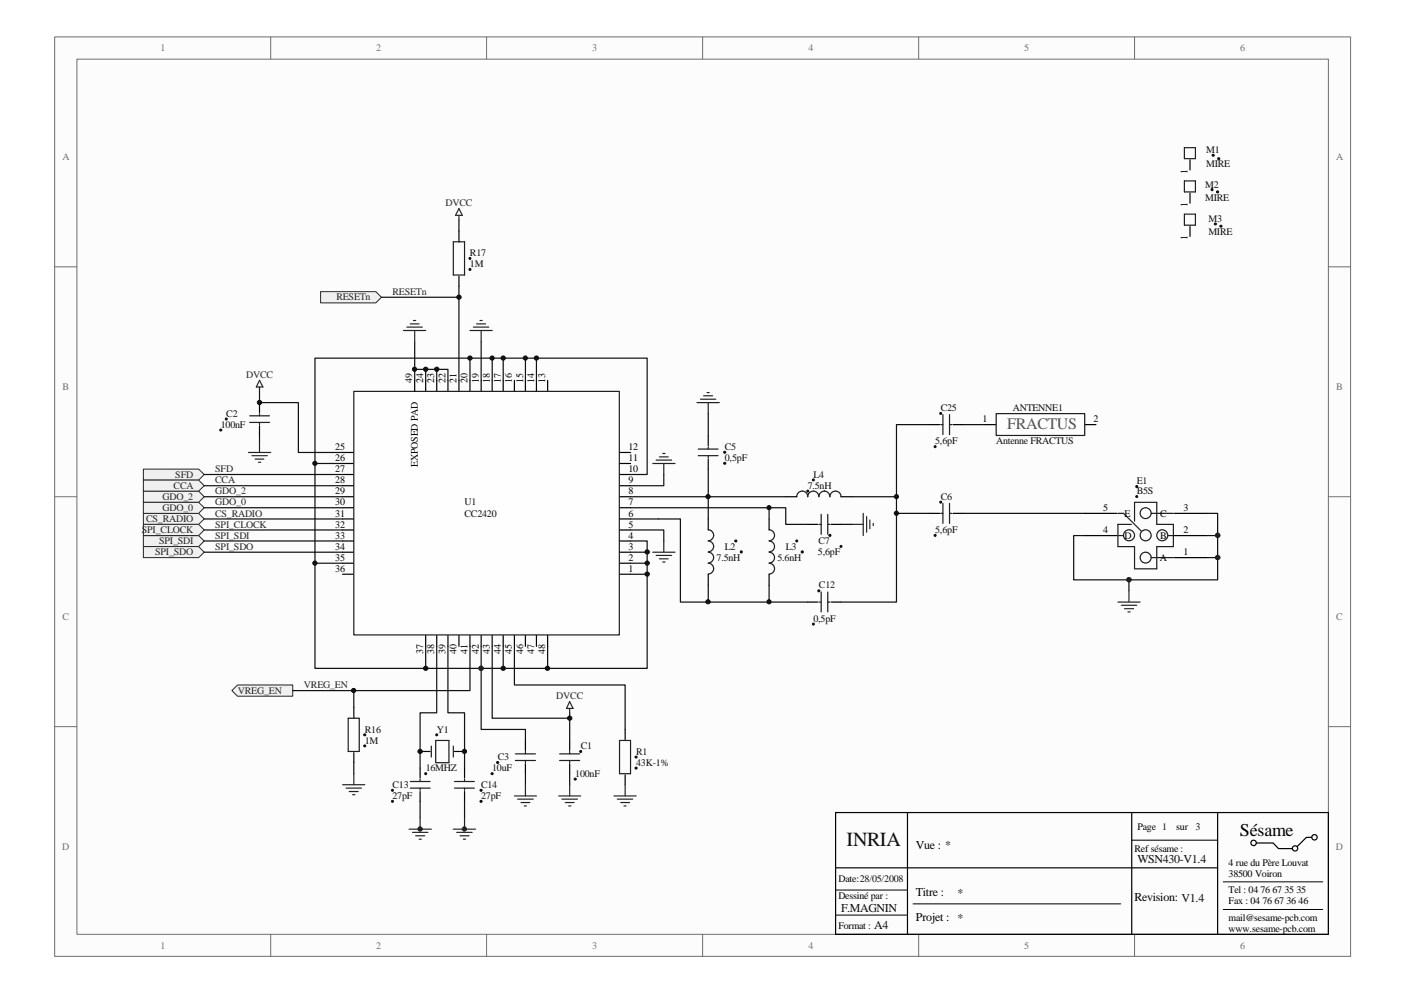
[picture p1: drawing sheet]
<svg xmlns="http://www.w3.org/2000/svg" width="297mm" height="210mm" viewBox="0 0 297 210" stroke-linecap="round" stroke-linejoin="round" font-family="sans-serif">
<path d="M11.6 7.8h273.9v194.4h-273.9z" fill="#fcfcfc"/>
<path d="M11.6 7.8h273.9v194.4h-273.9z" fill="none" stroke="#6e6e6e" stroke-width=".21"/>
<path d="M16.3 12.5h264.5v185h-264.5z" fill="#fcfcfc"/>
<g fill="none" stroke="#6e6e6e" stroke-width=".21">
<path d="M16.3 12.5h264.5v185h-264.5zM57.2 7.8v4.7M102.9 7.8v4.7M148.5 7.8v4.7M194.2 7.8v4.7M239.9 7.8v4.7M11.6 56.4h4.7M280.8 56.4h4.7M11.6 105h4.7M280.8 105h4.7M11.6 153.6h4.7M280.8 153.6h4.7"/>
<path d="M57.2 197.5v4.7M102.9 197.5v4.7M148.5 197.5v4.7M194.2 197.5v4.7M239.9 197.5v4.7"/>
</g>
<g fill="#0e0e0e" stroke="#0e0e0e" stroke-width=".21">
<path d="M153.1 95.4h.3v.4h-.3z" fill-rule="evenodd"/>
<path d="M153.1 97.8h.3v.3h-.3z" fill-rule="evenodd"/>
<path d="M175.3 113h.3v.3h-.3z" fill-rule="evenodd"/>
<path d="M172.9 124.7h.4v.3h-.4z" fill-rule="evenodd"/>
<path d="M171.8 131.8h.3v.3h-.3z" fill-rule="evenodd"/>
<path d="M82.8 166.9h.3v.3h-.3z" fill-rule="evenodd"/>
<path d="M101.5 166.9h.4v.3h-.4z" fill-rule="evenodd"/>
<path d="M101.5 169.2h.4v.3h-.4z" fill-rule="evenodd"/>
<path d="M89.8 163.4h.4v.3h-.4z" fill-rule="evenodd"/>
<path d="M240.2 102.7h.3v.3h-.3z" fill-rule="evenodd"/>
<path d="M121.4 164.5h.4v.3h-.4z" fill-rule="evenodd"/>
<path d="M256.3 32.7h.4v.3h-.4z" fill-rule="evenodd"/>
<path d="M257.5 33.4h.3v.3h-.3z" fill-rule="evenodd"/>
<path d="M256.1 39.9h.3v.3h-.3z" fill-rule="evenodd"/>
<path d="M257.3 40.4h.3v.3h-.3z" fill-rule="evenodd"/>
<path d="M256.8 47.2h.3v.3h-.3z" fill-rule="evenodd"/>
<path d="M258 47.7h.3v.3h-.3z" fill-rule="evenodd"/>
<path d="M168.3 114.2h.3v.3h-.3z" fill-rule="evenodd"/>
<path d="M169.4 116.5h.4v.3h-.4z" fill-rule="evenodd"/>
<path d="M170.6 103.7h.3v.3h-.3z" fill-rule="evenodd"/>
<circle cx="101.7" cy="141.3" r=".45"/>
<circle cx="238.7" cy="122.5" r=".45"/>
<circle cx="257.4" cy="117.8" r=".45"/>
<circle cx="257.4" cy="113.2" r=".46"/>
<circle cx="177.8" cy="115.5" r=".21"/>
<circle cx="83" cy="169.4" r=".21"/>
<circle cx="92.3" cy="155.3" r=".21"/>
<circle cx="240.3" cy="105" r=".21"/>
<circle cx="122.8" cy="158.9" r=".21"/>
<circle cx="172" cy="101.4" r=".21"/>
</g>
<g fill="none" stroke="#000" stroke-width=".25">
<path d="M251.6 33.8v2.1M251.6 40.8v2.1M251.6 47.9v2.1M72.4 98h2.4M72.4 95.6h2.4M90 80.4v2.3M92.3 80.4v2.3M94.7 80.4v2.3M97 80.4v2.3M99.4 80.4v2.3M101.7 80.4v2.3M104.1 80.4v2.3"/>
<path d="M106.4 80.4v2.3M108.8 80.4v2.3M111.1 80.4v2.3M113.4 80.4v2.3M115.8 80.4v2.3M131 98h2.3M131 95.6h2.3M149.7 92.1v2.1M149.7 97v2.2M72.4 105h2.4M72.4 119.1h2.4M72.4 116.7h2.4"/>
<path d="M72.4 114.4h2.4M72.4 112h2.4M72.4 109.7h2.4M72.4 107.3h2.4M72.4 102.7h2.4M72.4 100.3h2.4M131 105h2.3M131 119.1h2.3M131 116.7h2.3M131 114.4h2.3M131 112h2.3M131 109.7h2.3"/>
<path d="M131 107.3h2.3M131 102.7h2.3M131 100.3h2.3M162.6 109.7v2.3M166.1 105h2.3M170.8 110.8h2.1M175.7 110.8h2.1M177.8 105h2.4M229.3 113.2h6.8M229.3 108.5h6.8M248.3 117.9h6.8M248.3 113.2h6.8"/>
<path d="M248.3 108.5h6.8M72.4 121.4h2.4M90 134.3v2.3M92.3 134.3v2.3M94.7 134.3v2.3M97 134.3v2.3M99.4 134.3v2.3M101.7 134.3v2.3M104.1 134.3v2.3M106.4 134.3v2.3M108.8 134.3v2.3M111.1 134.3v2.3"/>
<path d="M113.4 134.3v2.3M115.8 134.3v2.3M131 121.4h2.3M162.6 121.4v2.4M170.8 127.3h2.1M175.7 127.3h2.1M88.8 158.8h2.1M96.1 158.8h2.1M120.4 156.5v2.1M88.8 162.4v2.1M88.8 167.3v2.1M98.2 162.4v2.1"/>
<path d="M98.2 167.3v2.1M120.4 161.4v2.1M191.9 171.8v25.7M239.3 171.8v25.7M257.4 171.8h-80.7v25.7h104.1v-25.7h-23.4v25.7M265.6 178.2h3.6l1.1 1.2h2.9M277.3 177h-1.1l-1.9 1.9M176.7 183.4h80.7"/>
<circle cx="265" cy="178.2" r=".57"/>
<circle cx="273.8" cy="179.3" r=".56"/>
<circle cx="277.9" cy="177" r=".57"/>
</g>
<path d="M239.3 177.6h18.1M176.7 188.1h15.2M176.7 193.4h15.2M193 191.1h43.9M258.6 186.4h21.1M258.6 192.2h21.1" fill="none" stroke="#000" stroke-width=".21"/>
<g fill="none" stroke="#1c1c1c" stroke-width=".25">
<path d="M250.4 31.2h2.3v2.3h-2.3zM250.4 38.2h2.3v2.4h-2.3zM250.4 45.3h2.3v2.3h-2.3zM147.6 96.3h4.2M147.6 94.9h4.2M149.7 94.5v.4M149.7 96.3v.5M162.6 112a1.16 1.16 0 0 1 1.1 1.1 1.16 1.16 0 0 1-1.1 1.2M162.6 114.4a1.14 1.14 0 0 1 1.1 1.1 1.14 1.14 0 0 1-1.1 1.1M162.6 116.7a1.14 1.14 0 0 1 1.1 1.2 1.14 1.14 0 0 1-1.1 1.1M162.6 119.1a1.14 1.14 0 0 1 1.1 1.1 1.14 1.14 0 0 1-1.1 1.1M168.4 105a1.16 1.16 0 0 1 1.2-1.2 1.16 1.16 0 0 1 1.2 1.2 1.16 1.16 0 0 1 1.1-1.2 1.16 1.16 0 0 1 1.2 1.2"/>
<path d="M173.1 105a1.14 1.14 0 0 1 1.2-1.2 1.14 1.14 0 0 1 1.1 1.2M173.1 110.8h.5M173.6 108.7v4.3M175 110.8h.5M175 108.7v4.3M175.5 105a1.16 1.16 0 0 1 1.1-1.2 1.16 1.16 0 0 1 1.2 1.2M236.3 113.2h1.2M236.3 108.5h1.2l3.8 3.7M239.9 110.2v-4h4.7v4.6h3.5v4.7h-3.5v4.7h-4.7v-4.7h-3.6v-4.7h2.9M243.4 117.9h4.7M243.4 108.5h4.7M246.9 113.2h1.2"/>
<path d="M173.1 127.3h.5M173.6 125.2v4.1M175 125.2v4.1M175 127.3h.5M91.2 157.7v2.3M92.1 156.5h2.8v4.7h-2.8zM95.8 157.7v2.3M118.3 159.4h4.3M120.4 158.8v.6M86.7 165.2h4.2M86.7 166.6h4.2M88.8 164.7v.5"/>
<path d="M88.8 166.6v.5M96.1 165.2h4.2M96.1 166.6h4.2M98.2 164.7v.5M98.2 166.6v.5M118.3 160.8h4.3M120.4 160.8v.4"/>
<circle cx="238.7" cy="113.2" r="1.17"/>
<circle cx="242.2" cy="113.2" r="1.17"/>
<circle cx="242.2" cy="108.5" r="1.16"/>
<circle cx="242.2" cy="117.9" r="1.16"/>
<circle cx="245.7" cy="113.2" r="1.17"/>
</g>
<g fill="none" stroke="#0e0e0e" stroke-width=".25">
<path d="M87.7 72.2v8.2M101.7 72.2v8.2M149.7 87.4v4.7M229.3 113.2h-2.3v9.4h11.7M255.1 108.5h2.3v4.7M255.1 117.9h2.3M255.1 113.2h2.3M257.4 117.9v4.7h-18.7M257.4 113.2v4.7M238.7 122.6v2.3M88.8 169.4v3.5M98.2 169.4v3.5"/>
<path d="M120.4 163.5v2.4"/>
</g>
<g fill="#262626" stroke="#262626" stroke-width=".21">
<circle cx="88.8" cy="175.2" r=".46"/>
<circle cx="98.2" cy="175.2" r=".46"/>
<circle cx="257.4" cy="113.2" r=".46"/>
<circle cx="257.4" cy="117.8" r=".45"/>
<circle cx="238.7" cy="122.5" r=".45"/>
</g>
<g fill="none" stroke="#262626" stroke-width=".25">
<path d="M85.3 69.9h4.7M86 69.1h3.3M86.7 68.5h1.9M87.4 67.7h.5M87.7 69.9v2.3M99.4 69.9h4.7M100.1 69.1h3.2M100.8 68.5h1.9M101.5 67.7h.4M101.7 69.9v2.3M147.4 85.1h4.7M148.1 84.4h3.2"/>
<path d="M148.8 83.7h1.9M149.5 83h.4M149.7 85.1v2.3M180.2 110.8h2.3M182.5 108.5v4.7M183.2 109.2v3.3M183.9 109.9v1.9M184.6 110.6v.5M236.3 127.3h4.7M237.1 127.9h3.2M237.7 128.7h1.9M238.5 129.3h.4"/>
<path d="M238.7 124.9v2.4M120.4 149.7v1M120.4 148.3l.8 1.4h-1.4zM86.5 175.3h4.7M87.2 176h3.3M87.9 176.7h1.9M88.6 177.4h.5M88.8 172.9v2.4M95.8 175.3h4.7M96.6 176h3.2M97.3 176.7h1.8M98 177.4h.4"/>
<path d="M98.2 172.9v2.4M118.1 168.2h4.7M118.8 168.9h3.3M119.5 169.6h1.9M120.2 170.4h.5M120.4 165.9v2.3"/>
</g>
<path d="M74.8 82.7h56.1v51.5h-56.1z" fill-rule="evenodd" fill="#fefefe" stroke="#1c1c1c" stroke-width=".25"/>
<path d="M87.7 80.4v2.3M208.2 89.8h2.4M229.3 89.8h2.4" fill="none" stroke="#000" stroke-width=".25"/>
<path d="M210.6 87.4h18.7v4.6h-18.7z" fill-rule="evenodd" fill="#fefefe" stroke="#1c1c1c" stroke-width=".25"/>
<g fill="none" stroke="#1c1c1c" stroke-width=".25">
<path d="M52.8 87.9h4.2M52.8 89.3h4.2M54.9 87.4v.5M54.9 89.3v.5M198.9 89.8h.4M199.3 87.6v4.3M200.7 89.8h.5M200.7 87.6v4.3M149.7 112a1.16 1.16 0 0 1 1.2 1.1 1.16 1.16 0 0 1-1.2 1.2M149.7 114.4a1.14 1.14 0 0 1 1.2 1.1 1.14 1.14 0 0 1-1.2 1.1M149.7 116.7a1.14 1.14 0 0 1 1.2 1.2 1.14 1.14 0 0 1-1.2 1.1M149.7 119.1a1.14 1.14 0 0 1 1.2 1.1 1.14 1.14 0 0 1-1.2 1.1"/>
<path d="M198.9 108.5h.4M199.3 106.4v4.2M200.7 106.4v4.2M200.7 108.5h.5M109 159.4h4.2M111.1 158.8v.6M131 156.5h2.3v7h-2.3zM132.2 156.5h.1M109 160.8h4.2M111.1 160.8v.4"/>
</g>
<path d="M54.9 85.1v2.1M54.9 90v2.1M196.6 89.8h2.1M201.5 89.8h2.1M149.7 109.7v2.3M196.6 108.5h2.1M201.5 108.5h2.1M149.7 121.4v2.4M111.1 156.5v2.1M132.2 154.2v2.1M111.1 161.4v2.1M132.2 163.8v2.1" fill="none" stroke="#000" stroke-width=".25"/>
<g fill="#0e0e0e" stroke="#0e0e0e" stroke-width=".21">
<path d="M155.4 114.2h.3v.3h-.3z" fill-rule="evenodd"/>
<path d="M156.6 116.5h.3v.3h-.3z" fill-rule="evenodd"/>
<path d="M134.3 159.9h.3v.3h-.3z" fill-rule="evenodd"/>
<path d="M134.3 162.2h.3v.3h-.3z" fill-rule="evenodd"/>
<path d="M105 161h.4v.3h-.4z" fill-rule="evenodd"/>
<path d="M103.9 163.4h.3v.3h-.3z" fill-rule="evenodd"/>
<path d="M46.5 90.8h.3v.3h-.3z" fill-rule="evenodd"/>
<circle cx="198.9" cy="87.4" r=".21"/>
<circle cx="197.7" cy="94.4" r=".21"/>
<circle cx="198.9" cy="106.1" r=".21"/>
<circle cx="197.7" cy="113.2" r=".21"/>
<circle cx="47.8" cy="88.6" r=".21"/>
</g>
<g fill="none" stroke="#0e0e0e" stroke-width=".25">
<path d="M99.4 75.7h-32.8v22.3h5.8M104.1 75.7v4.7M106.4 75.7v4.7M111.1 75.7v4.7M113.4 75.7v4.7M54.9 82.7v2.4h8.2v10.5h9.3M54.9 92.1v1.2M66.6 98v43.3h70.2v-26.9h-3.5M99.4 80.4v-4.7h37.4v24.6h-3.5M149.7 99.2v5.8h-16.4M196.6 89.8h-7.1v15.2M203.6 89.8h4.6"/>
<path d="M66.6 119.1h5.8M133.3 109.7h10.5v17.6h5.9v-3.5M133.3 107.3h29.3v2.4M133.3 112h7v2.4M133.3 116.7h3.5M133.3 119.1h3.5M140.3 100.3v2.4h-7M162.6 107.3h3.5v3.5h4.7M166.1 105h-16.4v4.7M177.8 110.8h2.4M180.2 105h9.3v22.3h-11.7M189.5 108.5h7.1"/>
<path d="M203.6 108.5h25.7M90 136.6v4.7M92.3 136.6v14.1h-3.5v11.7M94.7 136.6v14.1h3.5v11.7M101.7 136.6v17.6h9.4v2.3M104.1 136.6v15.2h16.3v4.7M106.4 136.6v4.7M108.8 136.6v8.2h23.4v9.4M115.8 136.6v4.7M133.3 121.4h3.5M162.6 123.8v3.5h-12.9M162.6 127.3h8.2"/>
<path d="M120.4 150.7v1.1M111.1 163.5v2.4"/>
</g>
<g fill="none" stroke="#262626" stroke-width=".25">
<path d="M52.5 95.6h4.7M53.3 96.3h3.2M53.9 97h1.9M54.7 97.7h.4M54.9 81.8v.9M54.9 93.3v2.3M54.9 80.4l.7 1.4h-1.4zM138 98h4.7M138.7 97.3h3.3M139.4 96.6h1.9M140.1 95.9h.5M140.3 98v2.3"/>
<path d="M138 116.7h4.7M138.7 117.4h3.3M139.4 118.1h1.9M140.1 118.8h.5M140.3 114.4v2.3M108.8 168.2h4.6M109.4 168.9h3.3M110.2 169.6h1.8M110.8 170.4h.5M111.1 165.9v2.3M129.8 168.2h4.7M130.5 168.9h3.3"/>
<path d="M131.2 169.6h1.9M131.9 170.4h.5M132.2 165.9v2.3"/>
</g>
<circle cx="101.7" cy="141.3" r=".45" fill="#262626" stroke="#262626" stroke-width=".21"/>
<path d="M49 146l1.2-1.2h11.7v2.4h-11.7z" fill-rule="evenodd" fill="#f0f0f0" stroke="#262626" stroke-width=".21"/>
<path d="M99.4 136.6v9.4h-37.5" fill="none" stroke="#0e0e0e" stroke-width=".25"/>
<path d="M67.8 61.7h11.7l1.1 1.1-1.1 1.2h-11.7z" fill-rule="evenodd" fill="#f0f0f0" stroke="#262626" stroke-width=".21"/>
<path d="M80.6 62.8h16.4v17.6" fill="none" stroke="#0e0e0e" stroke-width=".25"/>
<path d="M30.3 108.5h11.7l1.2 1.2-1.2 1.1h-11.7z" fill-rule="evenodd" fill="#f0f0f0" stroke="#262626" stroke-width=".21"/>
<path d="M43.2 109.7h29.2" fill="none" stroke="#0e0e0e" stroke-width=".25"/>
<path d="M30.3 113.2h11.7l1.2 1.2-1.2 1.1h-11.7z" fill-rule="evenodd" fill="#f0f0f0" stroke="#262626" stroke-width=".21"/>
<path d="M43.2 114.4h29.2" fill="none" stroke="#0e0e0e" stroke-width=".25"/>
<path d="M30.3 115.5h11.7l1.2 1.2-1.2 1.2h-11.7z" fill-rule="evenodd" fill="#f0f0f0" stroke="#262626" stroke-width=".21"/>
<path d="M43.2 116.7h29.2" fill="none" stroke="#0e0e0e" stroke-width=".25"/>
<path d="M30.3 110.8h11.7l1.2 1.2-1.2 1.2h-11.7z" fill-rule="evenodd" fill="#f0f0f0" stroke="#262626" stroke-width=".21"/>
<path d="M43.2 112h29.2" fill="none" stroke="#0e0e0e" stroke-width=".25"/>
<g fill="#f0f0f0" stroke="#262626" stroke-width=".21">
<path d="M30.3 99.2h11.7l1.2 1.1-1.2 1.2h-11.7z" fill-rule="evenodd"/>
<path d="M30.3 103.8h11.7l1.2 1.2-1.2 1.2h-11.7z" fill-rule="evenodd"/>
<path d="M30.3 106.2h11.7l1.2 1.1-1.2 1.2h-11.7z" fill-rule="evenodd"/>
<path d="M30.3 101.5h11.7l1.2 1.2-1.2 1.1h-11.7z" fill-rule="evenodd"/>
</g>
<path d="M97 46.5v2.3M87.7 78.1h7v2.3M90 78.1v2.3M92.3 78.1v2.3M97 60.5v2.3M43.2 107.3h29.2M43.2 105h29.2M43.2 102.7h29.2M43.2 100.3h29.2M74.8 146v3.5M74.8 161.2v2.3" fill="none" stroke="#0e0e0e" stroke-width=".25"/>
<path d="M95.8 51.1h2.4v7h-2.4zM97 51.1h.1M73.6 151.8h2.3v7h-2.3zM74.8 151.8h.1" fill="none" stroke="#1c1c1c" stroke-width=".25"/>
<path d="M97 48.8v2.1M97 58.4v2.1M74.8 149.5v2.1M74.8 159.1v2.1" fill="none" stroke="#000" stroke-width=".25"/>
<g fill="#0e0e0e" stroke="#0e0e0e" stroke-width=".21">
<path d="M99.2 54.5h.3v.3h-.3z" fill-rule="evenodd"/>
<path d="M77 155.2h.3v.3h-.3z" fill-rule="evenodd"/>
<path d="M77 157.5h.3v.3h-.3z" fill-rule="evenodd"/>
<circle cx="99.4" cy="57" r=".21"/>
<circle cx="54.9" cy="85.1" r=".46"/>
<circle cx="66.6" cy="119" r=".44"/>
<circle cx="66.6" cy="98" r=".44"/>
<circle cx="74.8" cy="146" r=".45"/>
<circle cx="87.6" cy="78.1" r=".45"/>
<circle cx="88.8" cy="158.8" r=".46"/>
<circle cx="90" cy="141.3" r=".46"/>
<circle cx="90" cy="78.1" r=".46"/>
<circle cx="92.3" cy="78.1" r=".46"/>
<circle cx="97" cy="62.8" r=".45"/>
<circle cx="98.2" cy="158.8" r=".45"/>
<circle cx="99.4" cy="75.7" r=".45"/>
<circle cx="104" cy="75.7" r=".44"/>
<circle cx="106.4" cy="141.3" r=".46"/>
<circle cx="106.4" cy="75.7" r=".45"/>
<circle cx="111.1" cy="75.7" r=".44"/>
<circle cx="113.4" cy="75.7" r=".45"/>
<circle cx="115.7" cy="141.3" r=".46"/>
<circle cx="120.4" cy="151.8" r=".46"/>
<circle cx="136.8" cy="121.4" r=".46"/>
<circle cx="136.8" cy="119" r=".45"/>
<circle cx="136.8" cy="116.7" r=".46"/>
<circle cx="149.7" cy="127.2" r=".46"/>
<circle cx="149.7" cy="105" r=".45"/>
<circle cx="162.6" cy="127.2" r=".44"/>
<circle cx="162.6" cy="107.3" r=".44"/>
<circle cx="189.5" cy="108.5" r=".44"/>
<circle cx="189.5" cy="105" r=".44"/>
</g>
<path d="M97 44.1l.7 1.4h-1.4zM97 45.5v1M72.4 165.9h4.7M73.2 166.6h3.2M73.8 167.3h1.9M74.5 168h.5M74.8 163.5v2.4" fill="none" stroke="#262626" stroke-width=".25"/>
<text font-size="4.2" fill="#0e0e0e" x="179" y="178.9">INRIA</text>
<text font-size="3.8" x="262.1" y="176.7">Sésame</text>
<text font-size="3.4" fill="#535353" x="212.9" y="90.7">FRACTUS</text>
<g font-size="2.5">
<text x="193.6" y="179.4">Vue : *</text>
<text x="193.6" y="189.3">Titre :</text>
<text x="239.9" y="190.5">Revision: V1.4</text>
<text x="193.6" y="194.6">Projet : *</text>
</g>
<g font-size="2.5" fill="#0e0e0e">
<text x="240.5" y="182.5">WSN430-V1.4</text>
<text x="202.4" y="189.5">*</text>
<text x="177.8" y="192.8">F.MAGNIN</text>
<text x="184.8" y="196.4">A4</text>
</g>
<g font-size="2.1" fill="#716f64">
<text x="33.9" y="10.8">1</text>
<text x="79.5" y="10.8">2</text>
<text x="125.2" y="10.8">3</text>
<text x="170.9" y="10.8">4</text>
<text x="216.5" y="10.8">5</text>
<text x="262.2" y="10.8">6</text>
<text x="13.2" y="33.9">A</text>
<text x="282.5" y="33.9">A</text>
<text x="13.2" y="82.5">B</text>
<text x="282.5" y="82.5">B</text>
<text x="13.2" y="131.1">C</text>
<text x="282.5" y="131.1">C</text>
<text x="13.2" y="179.7">D</text>
<text x="282.4" y="179.7">D</text>
<text x="33.9" y="200.5">1</text>
<text x="79.5" y="200.5">2</text>
<text x="125.2" y="200.5">3</text>
<text x="170.9" y="200.5">4</text>
<text x="216.5" y="200.5">5</text>
<text x="262.2" y="200.5">6</text>
</g>
<g font-size="2.1" fill="#0e0e0e">
<text x="255" y="32.4">M1</text>
<text x="255" y="35.4">MIRE</text>
<text x="254.8" y="39.6">M2</text>
<text x="254.8" y="42.4">MIRE</text>
<text x="255.5" y="46.9">M3</text>
<text x="255.5" y="49.7">MIRE</text>
<text x="99.4" y="54.2">R17</text>
<text x="99.4" y="56.5">1M</text>
<text x="47.8" y="88.1">C2</text>
<text x="198.9" y="86.9">C25</text>
<text x="214.1" y="86.9">ANTENNE1</text>
<text x="46.7" y="90.4">100nF</text>
<text x="153.2" y="95.1">C5</text>
<text x="197.7" y="94">5,6pF</text>
<text x="210.6" y="94">Antenne FRACTUS</text>
<text x="153.2" y="97.5">0,5pF</text>
<text x="172" y="101">L4</text>
<text x="98.2" y="106.8">U1</text>
<text x="170.8" y="103.3">7.5nH</text>
<text x="198.9" y="105.7">C6</text>
<text x="240.3" y="102.4">E1</text>
<text x="240.3" y="104.5">B5S</text>
<text x="98.2" y="109.2">CC2420</text>
<text x="197.7" y="112.7">5,6pF</text>
<text x="151.5" y="118.5">7.5nH</text>
<text x="153.2" y="116.2">L2</text>
<text x="164.4" y="118.5">5.6nH</text>
<text x="166.1" y="116.2">L3</text>
<text x="172.9" y="117.4">5,6pF</text>
<text x="173" y="115">C7</text>
<text x="173.1" y="124.4">C12</text>
<text x="172" y="131.4">0,5pF</text>
<text x="77.1" y="154.9">R16</text>
<text x="92.3" y="154.9">Y1</text>
<text x="77.1" y="157.2">1M</text>
<text x="105.2" y="160.7">C3</text>
<text x="122.8" y="158.4">C1</text>
<text x="134.5" y="159.5">R1</text>
<text x="134.5" y="161.9">43K-1%</text>
<text x="83" y="166.6">C13</text>
<text x="90" y="163">16MHZ</text>
<text x="101.7" y="166.6">C14</text>
<text x="104.1" y="163">10uF</text>
<text x="121.6" y="164.2">100nF</text>
<text x="83" y="168.9">27pF</text>
<text x="101.7" y="168.9">27pF</text>
<text x="252.7" y="175.5">3</text>
</g>
<g font-size="2.1">
<text x="251.1" y="36.7" transform="rotate(-90 251.1 36.7)">1</text>
<text x="251.1" y="43.7" transform="rotate(-90 251.1 43.7)">1</text>
<text x="251.1" y="50.8" transform="rotate(-90 251.1 50.8)">1</text>
<text x="87.2" y="80.9" transform="rotate(-90 87.2 80.9)">49</text>
<text x="89.5" y="80.9" transform="rotate(-90 89.5 80.9)">24</text>
<text x="91.8" y="80.9" transform="rotate(-90 91.8 80.9)">23</text>
<text x="94.2" y="80.9" transform="rotate(-90 94.2 80.9)">22</text>
<text x="96.5" y="80.9" transform="rotate(-90 96.5 80.9)">21</text>
<text x="98.8" y="80.9" transform="rotate(-90 98.8 80.9)">20</text>
<text x="101.2" y="80.9" transform="rotate(-90 101.2 80.9)">19</text>
<text x="103.5" y="80.9" transform="rotate(-90 103.5 80.9)">18</text>
<text x="105.9" y="80.9" transform="rotate(-90 105.9 80.9)">17</text>
<text x="108.2" y="80.9" transform="rotate(-90 108.2 80.9)">16</text>
<text x="110.6" y="80.9" transform="rotate(-90 110.6 80.9)">15</text>
<text x="112.9" y="80.9" transform="rotate(-90 112.9 80.9)">14</text>
<text x="115.2" y="80.9" transform="rotate(-90 115.2 80.9)">13</text>
<text x="207.7" y="89.3">1</text>
<text x="231.2" y="89.3">2</text>
<text x="70.9" y="95.1">25</text>
<text x="132.8" y="95.1">12</text>
<text x="70.9" y="97.5">26</text>
<text x="70.9" y="99.8">27</text>
<text x="88.3" y="98.7" transform="rotate(-90 88.3 98.7)">EXPOSED PAD</text>
<text x="132.8" y="99.8">10</text>
<text x="132.8" y="97.5">11</text>
<text x="70.9" y="102.2">28</text>
<text x="70.9" y="104.5">29</text>
<text x="70.9" y="106.8">30</text>
<text x="132.8" y="106.8">7</text>
<text x="132.8" y="102.2">9</text>
<text x="132.8" y="104.5">8</text>
<text x="70.9" y="109.2">31</text>
<text x="70.9" y="111.5">32</text>
<text x="70.9" y="113.8">33</text>
<text x="132.8" y="113.8">4</text>
<text x="132.8" y="111.5">5</text>
<text x="132.8" y="109.2">6</text>
<text x="233.3" y="112.7">4</text>
<text x="233.3" y="108">5</text>
<text x="237.7" y="113.8">D</text>
<text x="237.7" y="109.2">E</text>
<text x="245.3" y="113.8">B</text>
<text x="245.3" y="109.2">C</text>
<text x="250.2" y="112.7">2</text>
<text x="250.2" y="108">3</text>
<text x="70.9" y="116.2">34</text>
<text x="70.9" y="118.5">35</text>
<text x="132.8" y="118.5">2</text>
<text x="132.8" y="116.2">3</text>
<text x="245.2" y="118.5">A</text>
<text x="250.2" y="117.4">1</text>
<text x="70.9" y="120.9">36</text>
<text x="132.8" y="120.9">1</text>
<text x="89.5" y="138.3" transform="rotate(-90 89.5 138.3)">37</text>
<text x="91.8" y="138.3" transform="rotate(-90 91.8 138.3)">38</text>
<text x="94.2" y="138.3" transform="rotate(-90 94.2 138.3)">39</text>
<text x="96.5" y="138.3" transform="rotate(-90 96.5 138.3)">40</text>
<text x="98.8" y="138.3" transform="rotate(-90 98.8 138.3)">41</text>
<text x="101.2" y="138.3" transform="rotate(-90 101.2 138.3)">42</text>
<text x="103.5" y="138.3" transform="rotate(-90 103.5 138.3)">43</text>
<text x="105.9" y="138.3" transform="rotate(-90 105.9 138.3)">44</text>
<text x="108.2" y="138.3" transform="rotate(-90 108.2 138.3)">45</text>
<text x="110.6" y="138.3" transform="rotate(-90 110.6 138.3)">46</text>
<text x="112.9" y="138.3" transform="rotate(-90 112.9 138.3)">47</text>
<text x="115.2" y="138.3" transform="rotate(-90 115.2 138.3)">48</text>
<text x="240.5" y="175.4">Page 1</text>
<text x="248.7" y="175.4">sur</text>
<text x="239.9" y="180">Ref sésame :</text>
<text x="259.8" y="183">4 rue du Père Louvat</text>
<text x="259.8" y="185.3">38500 Voiron</text>
<text x="177.2" y="186.5">Date:28/05/2008</text>
<text x="177.2" y="190">Dessiné par :</text>
<text x="259.8" y="188.8">Tel : 04 76 67 35 35</text>
<text x="259.8" y="191.1">Fax : 04 76 67 36 46</text>
<text x="177.2" y="196.4">Format :</text>
<text x="259.8" y="194.7">mail@sesame-pcb.com</text>
<text x="259.8" y="197">www.sesame-pcb.com</text>
</g>
<g font-size="2.1" fill="#262626">
<text x="94.2" y="43.6">DVCC</text>
<text x="71.1" y="63.5">RESETn</text>
<text x="83" y="62.3">RESETn</text>
<text x="52" y="79.9">DVCC</text>
<text x="37" y="101">SFD</text>
<text x="45.5" y="99.8">SFD</text>
<text x="34.3" y="105.7">GDO_2</text>
<text x="36.7" y="103.3">CCA</text>
<text x="45.5" y="104.5">GDO_2</text>
<text x="45.5" y="106.8">GDO_0</text>
<text x="45.5" y="102.2">CCA</text>
<text x="30" y="112.7">SPI_CLOCK</text>
<text x="30.9" y="110.3">CS_RADIO</text>
<text x="34.3" y="108">GDO_0</text>
<text x="45.5" y="109.2">CS_RADIO</text>
<text x="45.5" y="111.5">SPI_CLOCK</text>
<text x="45.5" y="113.8">SPI_SDI</text>
<text x="32.8" y="117.4">SPI_SDO</text>
<text x="33.7" y="115">SPI_SDI</text>
<text x="45.5" y="116.2">SPI_SDO</text>
<text x="50.3" y="146.7">VREG_EN</text>
<text x="64.3" y="145.5">VREG_EN</text>
<text x="117.6" y="147.8">DVCC</text>
</g>
</svg>
